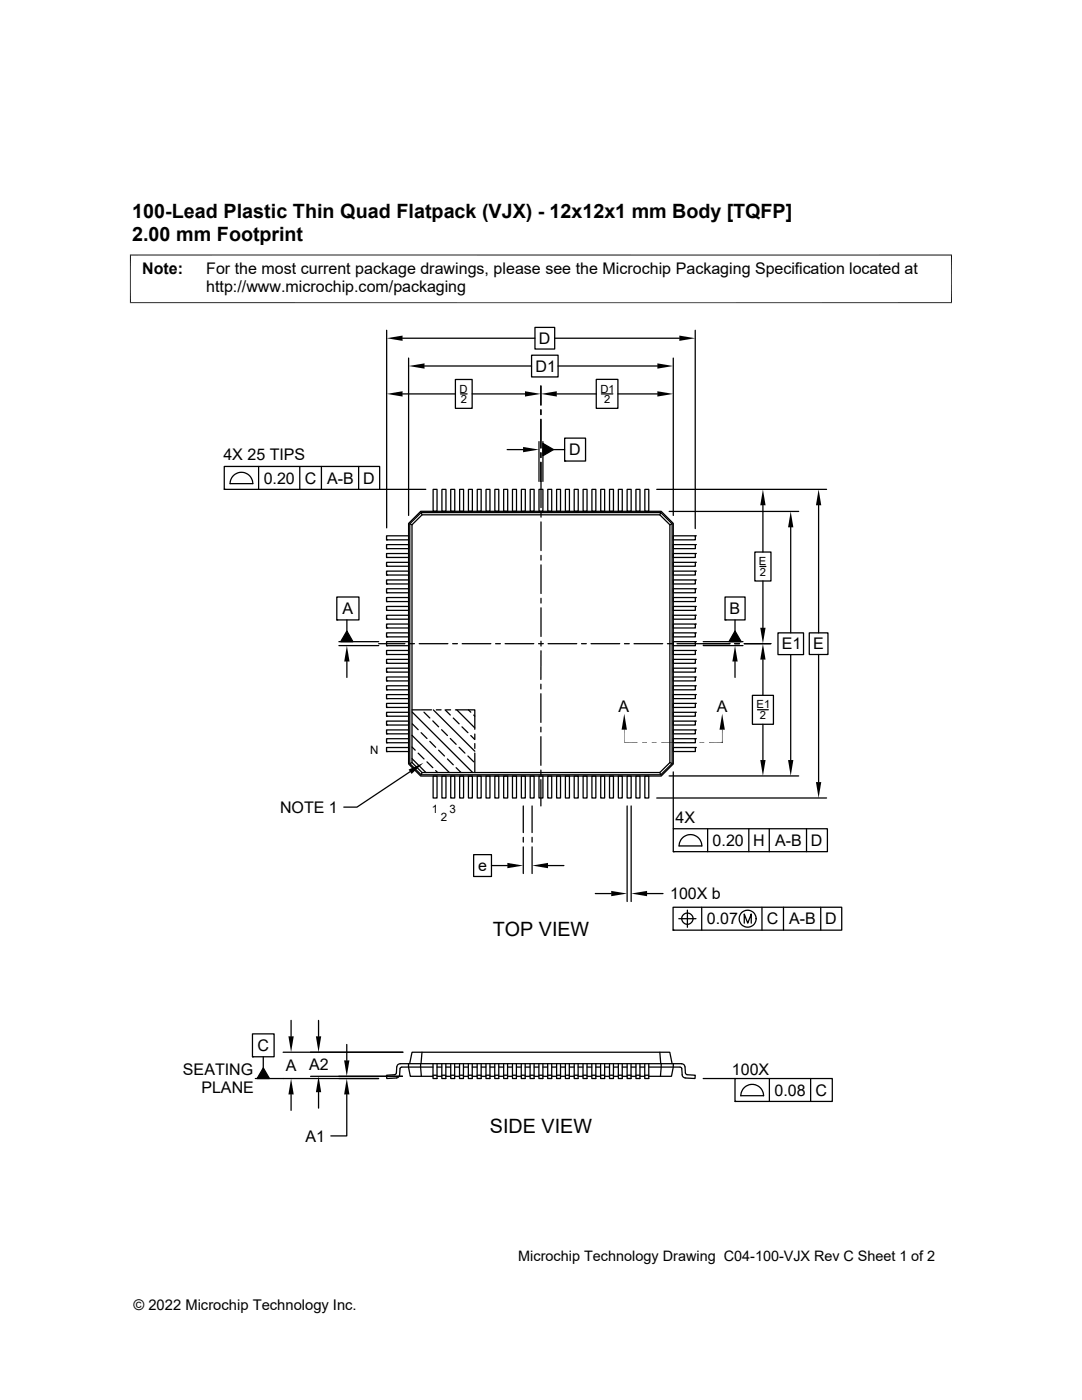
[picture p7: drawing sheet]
<svg xmlns="http://www.w3.org/2000/svg" width="216mm" height="279mm" viewBox="0 0 216 279" stroke-linecap="round" stroke-linejoin="round" font-family="sans-serif">
<g fill="none" stroke="#000" stroke-width=".25">
<path d="M77.2 65.9v39.4M80.3 67.5h26.4M80.3 78.6h10.6M81.5 71.5v31.4M84.7 73h21.4M90.9 75.7h3.3v5.8h-3.3zM91.9 78.6h1.3M94.2 78.6h10.6M106.1 70.9h5.3v4.3h-5.3zM106.7 65.3h4v4.4h-4zM107.9 77v3.8M110.7 67.5h24.9"/>
<path d="M111.1 78.6h7.9M111.4 73h19.8M119 75.7h4.3v5.8h-4.3zM120 78.6h2.3M123.3 78.6h7.9M134.3 71.5v31.4M138.7 65.9v39.6M44.7 93.1h31.1v4.6h-31.1zM44.7 97.7h.1M50.4 96.5a2.26 2.26 0 0 0-2.2-2.2 2.26 2.26 0 0 0-2.3 2.2h4.6M51.6 93.1v4.6M59.8 93.1v4.6"/>
<path d="M64.1 93.1v4.6M71.6 93.1v4.6M75.8 97.7h9.2M86.4 97.7h.8v4.3h-.8zM88.2 97.7h.8v4.3h-.8zM89.9 97.7h.8v4.3h-.8zM91.7 97.7h.8v4.3h-.8zM93.5 97.7h.8v4.3h-.8zM95.2 97.7h.8v4.3h-.8zM97 97.7h.8v4.3h-.8zM98.7 97.7h.8v4.3h-.8zM100.5 97.7h.8v4.3h-.8z"/>
<path d="M101.2 89.7h3.2M102.3 97.7h.8v4.3h-.8zM104 97.7h.8v4.3h-.8zM105.8 97.7h.8v4.3h-.8zM107.5 88.1v8M107.5 97.7h.8v4.3h-.8zM107.9 81.8v.9M107.9 83.7v5.7M107.9 90.4v.9M107.9 92.3v9M108.3 88.5l2.1 1.2-2.1 1.3zM108.3 88.1v8"/>
<path d="M109.3 97.7h.8v4.3h-.8zM110.4 89.7h2.3M111.1 97.7h.7v4.3h-.7zM112.7 87.4h4.1v4.6h-4.1zM112.7 92h.1M112.8 97.7h.8v4.3h-.8zM114.6 97.7h.8v4.3h-.8zM116.4 97.7h.7v4.3h-.7zM118.1 97.7h.8v4.3h-.8zM119.9 97.7h.8v4.3h-.8zM121.6 97.7h.8v4.3h-.8zM123.4 97.7h.8v4.3h-.8z"/>
<path d="M125.1 97.7h.8v4.3h-.8zM126.9 97.7h.8v4.3h-.8zM128.7 97.7h.8v4.3h-.8zM131 97.7h33.9M67.2 119.1h4.4v4.6h-4.4zM77.1 119.3h4.4v.8h-4.4zM77.1 117.5h4.4v.8h-4.4zM77.1 118.3h.1M77.1 115.7h4.4v.8h-4.4zM77.1 116.5h.1M77.1 114h4.4v.8h-4.4zM77.1 114.8h.1"/>
<path d="M77.1 112.2h4.4v.8h-4.4zM77.1 113h.1M77.1 110.5h4.4v.8h-4.4zM77.1 111.3h.1M77.1 108.7h4.4v.8h-4.4zM77.1 109.5h.1M77.1 106.9h4.4v.8h-4.4zM77.1 107.7h.1M81.8 104.5l2.2-2.2h47.8l2.3 2.2v47.9l-2.3 2.2h-47.8l-2.2-2.2zM81.8 104.5l.4 .2M82.2 104.7l2-2h47.5l2 2v47.5l-2 2h-47.5l-2-2zM83.9 102h48l2.4 2.5v48l-2.4 2.4h-48l-2.4-2.4v-48z"/>
<path d="M84 102.3l.2 .4M107.9 102.3v.9M107.9 104.2v5.7M107.9 110.8v1M107.9 112.7v5.7M107.9 119.4v1M131.8 102.3l-.1 .4M133.5 102.1h25.9M134.1 104.5l-.4 .2M134.3 106.9h4.4v.8h-4.4zM134.3 108.7h4.4v.8h-4.4zM134.3 110.5h4.4v.8h-4.4z"/>
<path d="M134.3 112.2h4.4v.8h-4.4zM134.3 114h4.4v.8h-4.4zM134.3 115.7h4.4v.8h-4.4zM134.3 117.5h4.4v.8h-4.4zM134.3 119.3h4.4v.8h-4.4zM138.7 106.9h.1M138.7 108.7h.1M138.7 110.5h.1M138.7 112.2h.1M138.7 114h.1M138.7 115.7h.1M138.7 117.5h.1"/>
<path d="M138.7 119.3h.1M144.7 119.1h4v4.6h-4zM150.6 110.2h3.2v5.8h-3.2zM151.6 113.1h1.2M152.2 100.8v9.4M152.2 116v9.3M157.8 105.2v21.1M163.3 100.8v25.5M67.2 123.7h.1M67.6 128.1h8M67.6 128.8h8M69.2 125.9l1.2 2.2h-2.4z"/>
<path d="M69.2 123.7v2.2M69.2 132v3.2M75.6 128.5h5.2M77.1 138.6h4.4v.8h-4.4zM77.1 139.4h.1M77.1 136.9h4.4v.8h-4.4zM77.1 137.7h.1M77.1 135.1h4.4v.8h-4.4zM77.1 135.9h.1M77.1 133.3h4.4v.8h-4.4zM77.1 134.1h.1M77.1 131.6h4.4v.8h-4.4z"/>
<path d="M77.1 132.4h.1M77.1 129.8h4.4v.8h-4.4zM77.1 130.6h.1M77.1 128.1h4.4v.8h-4.4zM77.1 128.9h.1M77.1 126.3h4.4v.8h-4.4zM77.1 127.1h.1M77.1 124.5h4.4v.8h-4.4zM77.1 125.3h.1M77.1 122.8h4.4v.8h-4.4zM77.1 123.6h.1M77.1 121h4.4v.8h-4.4z"/>
<path d="M77.1 121.8h.1M77.1 120.1h.1M81.7 128.5h1M83.7 128.5h5.7M90.3 128.5h1M92.2 128.5h5.7M98.9 128.5h.9M100.8 128.5h5.7M107.5 128.5h.9M107.9 136.5v1M107.9 138.5v5.7M107.9 121.3v5.7"/>
<path d="M107.9 128v.9M107.9 129.9v5.7M109.4 128.5h5.7M116 128.5h1M117.9 128.5h5.8M124.6 128.5h1M126.5 128.5h5.7M133.2 128.5h.9M134.3 121h4.4v.8h-4.4zM134.3 122.8h4.4v.8h-4.4zM134.3 124.5h4.4v.8h-4.4zM134.3 126.3h4.4v.8h-4.4z"/>
<path d="M134.3 128.1h4.4v.8h-4.4zM134.3 129.8h4.4v.8h-4.4zM134.3 131.6h4.4v.8h-4.4zM134.3 133.3h4.4v.8h-4.4zM134.3 135.1h4.4v.8h-4.4zM134.3 136.9h4.4v.8h-4.4zM134.3 138.6h4.4v.8h-4.4zM135.1 128.5h10.5M138.7 121h.1M138.7 122.8h.1M138.7 124.5h.1M138.7 126.3h.1"/>
<path d="M138.7 128.1h.1M138.7 129.8h.1M138.7 131.6h.1M138.7 133.3h.1M138.7 135.1h.1M138.7 136.9h.1M138.7 138.6h.1M140.3 128.1h8M140.3 128.8h8M144.7 123.7h.1M146.6 128.5h1M146.7 125.9l1.2 2.2h-2.4z"/>
<path d="M146.7 123.7v2.2M146.7 132v3.2M148.5 128.5h5.3M150.1 138.8h4.2v5.7h-4.2zM152.2 131.6v7.2M155.2 126.3h5.1v4.3h-5.1zM157.8 130.6v21.1M161.5 126.3h3.7v4.3h-3.7zM163.3 130.6v25.5M77.1 149.2h4.4v.8h-4.4zM77.1 150h.1M77.1 147.4h4.4v.8h-4.4z"/>
<path d="M77.1 148.2h.1M77.1 145.7h4.4v.8h-4.4zM77.1 146.5h.1M77.1 143.9h4.4v.8h-4.4zM77.1 144.7h.1M77.1 142.2h4.4v.7h-4.4zM77.1 142.9h.1M77.1 140.4h4.4v.8h-4.4zM77.1 141.2h.1M81.8 154l-10.6 7.1h-2.6M82.2 146.7l7.5 7.5M82.2 151.4l2.8 2.8"/>
<path d="M82.2 152.2l-.4 .2M82.2 142.1l12.1 12.1M82.2 141.7h3.9M82.2 149.1l.6 .6M82.3 144.5l1.1 1.1M83.4 150.3l1.2 1.2M84 146.2l1.2 1.2M84.2 154.2l-.2 .4M84.6 142.1l1.2 1.2M85.2 152l1.2 1.2M85.8 148l1.1 1.1M86.4 143.9l1.1 1.2"/>
<path d="M86.4 154.9h.8v4.4h-.8zM86.5 141.7l8.2 8.2M86.9 153.8l.4 .4M87.1 141.7h.9M87.5 149.7l1.2 1.2M88.1 145.6l1.2 1.2M88.2 154.9h.8v4.4h-.8zM88.8 141.7l1.1 1M89 141.7h.9M89.3 151.5l1.1 1.1M89.9 147.4l1.1 1.1M89.9 154.9h.8v4.4h-.8z"/>
<path d="M90.4 143.3l1.2 1.2M90.9 141.7h3.8v3.8M91 153.2l1 1M91.1 141.7l3.6 3.6M91.6 149.1l1.2 1.2M91.7 154.9h.8v4.4h-.8zM92.2 145.1l1.2 1.1M93.4 150.9l1.1 1.1M93.5 154.9h.8v4.4h-.8zM93.5 141.7l.4 .4M93.9 146.8l.8 .8M94.5 142.7l.2 .2"/>
<path d="M94.7 146.5v.9M94.7 148.4v1M94.7 150.3v3.9M95.2 154.9h.8v4.4h-.8zM97 154.9h.8v4.4h-.8zM98.7 154.9h.8v4.4h-.8zM100.5 154.9h.8v4.4h-.8zM102.3 154.9h.8v4.4h-.8zM104 154.9h.8v4.4h-.8zM105.8 154.9h.8v4.4h-.8zM107.5 154.9h.8v4.4h-.8zM107.9 145.1v1"/>
<path d="M107.9 147v5.7M107.9 153.7v.9M107.9 155.6v5.2M109.3 154.9h.8v4.4h-.8zM111.1 154.9h.7v4.4h-.7zM112.8 154.9h.8v4.4h-.8zM114.6 154.9h.8v4.4h-.8zM116.4 154.9h.7v4.4h-.7zM118.1 154.9h.8v4.4h-.8zM119.9 154.9h.8v4.4h-.8zM121.6 154.9h.8v4.4h-.8zM123.4 154.9h.8v4.4h-.8z"/>
<path d="M125.1 154.9h.8v4.4h-.8zM126.9 154.9h.8v4.4h-.8zM128.7 154.9h.8v4.4h-.8zM131 159.3h33.9M131.7 154.2l.1 .4M133.5 154.9h25.9M133.7 152.2l.4 .2M134.3 154.1v11.3M134.3 140.4h4.4v.8h-4.4zM134.3 142.2h4.4v.7h-4.4zM134.3 143.9h4.4v.8h-4.4zM134.3 145.7h4.4v.8h-4.4z"/>
<path d="M134.3 147.4h4.4v.8h-4.4zM134.3 149.2h4.4v.8h-4.4zM138.7 140.4h.1M138.7 142.2h.1M138.7 143.9h.1M138.7 145.7h.1M138.7 147.4h.1M138.7 149.2h.1M151.2 141.6h2.1M152.2 144.5v7.2M94.5 170.6h3.6v4.3h-3.6zM98.1 172.7h3.1"/>
<path d="M104.4 160.8v5.4M104.4 167.1v1M104.4 169v5.3M106.2 160.8v5.4M106.2 167.1v1M106.2 169v5.3M109.3 172.7h3.2M118.8 178.3h3.2M125.1 160.8v19.1M125.9 160.8v19.1M129.1 178.3h3.2M134.3 165.4h30.8v4.6h-30.8z"/>
<path d="M134.3 170h.1M140 168.8a2.26 2.26 0 0 0-2.2-2.2 2.26 2.26 0 0 0-2.3 2.2h4.6M141.2 165.4v4.6M149.4 165.4v4.6M153.5 165.4v4.6M160.9 165.4v4.6M134.3 181.1h33.7v4.5h-33.7zM134.3 185.6h.1M135.4 183.3h3.5M137.2 181.6v3.5M140 181.1v4.5M148.5 184.2v-1.8l.7 1.8 .7-1.8v1.8"/>
<path d="M152 181.1v4.5M156.3 181.1v4.5M163.8 181.1v4.5M50.4 206.3h4.3v4.6h-4.3zM50.4 210.9h.1M50.9 215.2h24.6M52.5 210.9v2.2M52.5 213.1l1.3 2.1h-2.5zM56.5 210h23.9M58.1 203.6v3.2M58.1 218.4v3.2M62 214.8h18.3"/>
<path d="M63.6 203.6v3.2M63.6 218v3.1M69.2 218.4v8.3h-3.2M69.2 208.4v3.2M78.8 214.5l-1.7 .1 .1 .6 1.9-.1M79.1 214.1l-.3 .4M79.8 212.3h56.2M79.8 212.3l-.4 .2-.2 .2-.1 1.4M81.5 212.3l.4 2.5h4.5M81.7 212.3l.5-2.3h51.4l.5 2.3M83.9 212.3l.2 2.5M84.2 210l-.2 2.3"/>
<path d="M86.4 213h-6.4l-.2 .3-.1 1.4-.3 .3-.3 .1M86.4 212.3v2.9h.8v-2.9M86.4 214.6h.8M87.2 213h1M87.2 214.8h1M88.2 212.3v2.9h.8v-2.9M88.2 214.6h.8M89 213h.9M89 214.8h.9M89.9 214.6h.8M89.9 212.3v2.9h.8v-2.9M90.7 213h1"/>
<path d="M90.7 214.8h1M91.7 214.6h.8M91.7 212.3v2.9h.8v-2.9M92.5 213h1M92.5 214.8h1M93.5 214.6h.7M93.5 212.3v2.9h.7v-2.9M94.2 213h1M94.2 214.8h1M95.2 212.3v2.9h.8v-2.9M95.2 214.6h.8M96 213h1"/>
<path d="M96 214.8h1M97 212.3v2.9h.8v-2.9M97 214.6h.8M97.8 213h.9M97.8 214.8h.9M98.7 212.3v2.9h.8v-2.9M98.7 214.6h.8M99.5 213h1M99.5 214.8h1M100.5 214.6h.8M100.5 212.3v2.9h.8v-2.9M101.3 213h1"/>
<path d="M101.3 214.8h1M102.3 214.6h.7M102.3 212.3v2.9h.7v-2.9M103 213h1M103 214.8h1M104 214.6h.8M104 212.3v2.9h.8v-2.9M104.8 213h1M104.8 214.8h1M105.8 212.3v2.9h.8v-2.9M105.8 214.6h.8M106.6 213h.9"/>
<path d="M106.6 214.8h.9M107.5 212.3v2.9h.8v-2.9M107.5 214.6h.8M108.3 213h1M108.3 214.8h1M109.3 212.3v2.9h.8v-2.9M109.3 214.6h.8M110.1 213h1M110.1 214.8h1M111.1 214.6h.7M111.1 212.3v2.9h.7v-2.9M111.8 213h1"/>
<path d="M111.8 214.8h1M112.8 214.6h.8M112.8 212.3v2.9h.8v-2.9M113.6 213h1M113.6 214.8h1M114.6 214.6h.8M114.6 212.3v2.9h.8v-2.9M115.4 213h.9M115.4 214.8h.9M116.3 212.3v2.9h.8v-2.9M116.3 214.6h.8M117.1 213h1"/>
<path d="M117.1 214.8h1M118.1 212.3v2.9h.8v-2.9M118.1 214.6h.8M118.9 213h.9M118.9 214.8h.9M119.8 212.3v2.9h.9v-2.9M119.8 214.6h.9M120.7 213h.9M120.7 214.8h.9M121.6 214.6h.8M121.6 212.3v2.9h.8v-2.9M122.4 213h1"/>
<path d="M122.4 214.8h1M123.4 214.6h.8M123.4 212.3v2.9h.8v-2.9M124.2 213h.9M124.2 214.8h.9M125.1 214.6h.8M125.1 212.3v2.9h.8v-2.9M125.9 213h1M125.9 214.8h1M126.9 212.3v2.9h.8v-2.9M126.9 214.6h.8M127.7 213h1"/>
<path d="M127.7 214.8h1M128.7 212.3v2.9h.8v-2.9M128.7 214.6h.8M129.5 213h6.4l.1 .3 .1 1.4 .3 .3 .3 .1M131.7 210l.1 2.3M131.9 212.3l-.1 2.5M134.3 212.3l-.3 2.5h-4.5M136 212.3l.5 .2 .1 .2 .2 1.4M136.8 214.1l.3 .4M137.1 214.5l1.6 .1v.6l-2-.1M140.3 215.2h6.4M146.7 215.2h19.4v4.6h-19.4z"/>
<path d="M146.7 219.8h.1M152.4 218.7a2.26 2.26 0 0 0-2.3-2.3 2.26 2.26 0 0 0-2.3 2.3h4.6M153.5 215.2v4.6M161.8 215.2v4.6"/>
<circle cx="137.2" cy="183.3" r="1.13"/>
<circle cx="149.2" cy="183.4" r="1.69"/>
</g>
<path d="M26 50.8v9.7M189.9 50.8v9.7M189.9 50.9h-164M25.9 60.4h164M124.6 145.6v2.6h2.6M132 148.2h4.7M141.5 148.2h2.6M144.1 145.6v2.6" fill="none" stroke="#000" stroke-width=".2"/>
<g fill="#000">
<path d="M77.2 67.5l3.1-.5v1zM77.2 78.6l3.1-.5v1zM81.5 73l3.2-.5v1.1zM104.8 78.1l3.1 .5-3.1 .5zM107.9 78.6l3.2-.5v1zM131.2 72.5l3.1 .5-3.1 .6zM131.2 78.1l3.1 .5-3.1 .5zM135.6 67l3.1 .5-3.1 .5zM104.4 89.2l3.1 .5-3.1 .6zM108.3 88.5l2.1 1.2-2.1 1.3zM152.2 97.7l.6 3.1h-1.1zM157.8 102.1l.5 3.1h-1.1z"/>
<path d="M163.3 97.7l.6 3.1h-1.1zM69.2 125.9l1.2 2.2h-2.4zM69.2 128.8l.5 3.2h-1zM146.7 128.8l.5 3.2h-1.1zM146.7 125.9l1.2 2.2h-2.4zM151.7 125.3h1.1l-.6 3.2zM152.2 128.5l.6 3.1h-1.1zM81.5 153.6l3-1.3-2.4 2.2zM124.6 142.5l.5 3.1h-1.1zM128.1 148.1h1l-1 .1zM128.1 148.2l1-.1v.1zM130 148.1h1l-1 .1z"/>
<path d="M130 148.2l1-.1v.1zM137.7 148.1h.9l-.9 .1zM137.7 148.2l.9-.1v.1zM139.6 148.1h.9l-.9 .1zM139.6 148.2l.9-.1v.1zM144.1 142.5l.5 3.1h-1zM151.7 151.7h1.1l-.6 3.2zM157.2 151.7h1.1l-.5 3.2zM162.8 156.1h1.1l-.6 3.2zM101.2 172.2l3.2 .5-3.2 .6zM106.2 172.7l3.1-.5v1.1zM122 177.8l3.1 .5-3.1 .6z"/>
<path d="M125.9 178.3l3.2-.5v1.1zM52.5 213.1l1.3 2.1h-2.5zM57.6 206.8h1l-.5 3.2zM58.1 215.2l.5 3.2h-1zM63 206.8h1.1l-.5 3.2zM63.6 214.8l.5 3.2h-1.1zM68.7 211.6h1l-.5 3.2zM69.2 215.2l.5 3.2h-1z"/>
</g>
<g font-size="3.9">
<text x="26.4" y="43.5">100-Lead Plastic Thin Quad Flatpack (VJX) - 12x12x1 mm Body [TQFP]</text>
<text x="26.4" y="48.1">2.00 mm Footprint</text>
<text x="98.3" y="186.9">TOP VIEW</text>
<text x="97.8" y="226.2">SIDE VIEW</text>
</g>
<g font-size="3.2">
<text x="28.4" y="54.7">Note:</text>
<text x="41.1" y="58.3">http://www.microchip.com/packaging</text>
<text x="41.1" y="54.7">For the most current package drawings, please see the Microchip Packaging Specification located at</text>
<text x="107.5" y="68.6">D</text>
<text x="106.8" y="74.2">D1</text>
<text x="44.6" y="91.9">4X 25 TIPS</text>
<text x="113.6" y="90.9">D</text>
<text x="52.6" y="96.5">0.20</text>
<text x="60.8" y="96.5">C</text>
<text x="65.3" y="96.5">A-B</text>
<text x="72.5" y="96.5">D</text>
<text x="68.3" y="122.6">A</text>
<text x="145.6" y="122.6">B</text>
<text x="156" y="129.6">E1</text>
<text x="162.2" y="129.6">E</text>
<text x="123.4" y="142">A</text>
<text x="143" y="142">A</text>
<text x="55.9" y="162.2">NOTE 1</text>
<text x="134.8" y="164.2">4X</text>
<text x="95.4" y="173.9">e</text>
<text x="142.2" y="168.8">0.20</text>
<text x="150.3" y="168.8">H</text>
<text x="154.6" y="168.8">A-B</text>
<text x="161.8" y="168.8">D</text>
<text x="133.7" y="179.5">100X b</text>
<text x="141" y="184.5">0.07</text>
<text x="153" y="184.5">C</text>
<text x="157.5" y="184.5">A-B</text>
<text x="164.7" y="184.5">D</text>
<text x="51.4" y="209.8">C</text>
<text x="36.5" y="214.5">SEATING</text>
<text x="57" y="213.8">A</text>
<text x="61.7" y="213.5">A2</text>
<text x="146.1" y="214.4">100X</text>
<text x="40.2" y="218.2">PLANE</text>
<text x="154.5" y="218.7">0.08</text>
<text x="162.8" y="218.7">C</text>
<text x="60.9" y="227.8">A1</text>
</g>
<g font-size="2.9">
<text x="103.4" y="251.7">Microchip Technology Drawing C04-100-VJX Rev C Sheet 1 of 2</text>
<text x="26.6" y="261.3">© 2022 Microchip Technology Inc.</text>
</g>
<g font-size="2.3">
<text x="73.9" y="150.5">N</text>
<text x="86.2" y="162.2">1</text>
<text x="87.9" y="163.9">2</text>
<text x="89.7" y="162.2">3</text>
</g>
<g font-size="2.2">
<text x="91.7" y="78.3">D</text>
<text x="91.9" y="80.5">2</text>
<text x="119.8" y="78.3">D1</text>
<text x="120.5" y="80.5">2</text>
<text x="151.4" y="112.8">E</text>
<text x="151.6" y="114.9">2</text>
<text x="151" y="141.4">E1</text>
<text x="151.6" y="143.5">2</text>
</g>
</svg>
